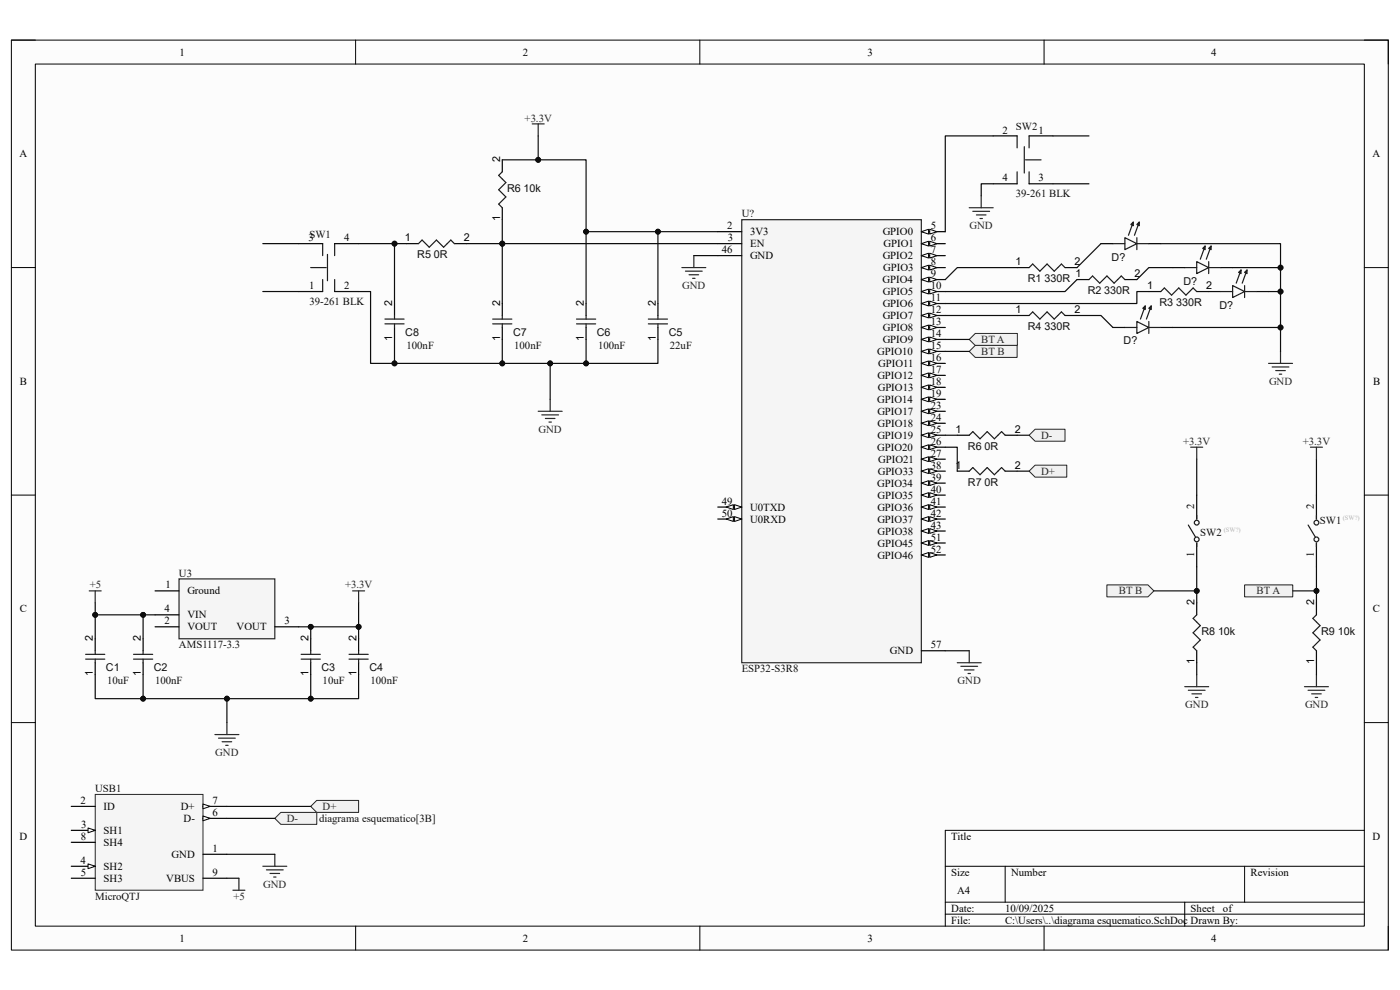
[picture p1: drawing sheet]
<svg xmlns="http://www.w3.org/2000/svg" width="297mm" height="210mm" viewBox="0 0 297 210" stroke-linecap="round" stroke-linejoin="round" font-family="sans-serif">
<path d="M2.4 8.5h292.1v193h-292.1z" fill-rule="evenodd" fill="#fcfcfc"/>
<path d="M2.4 8.5h292.1v193h-292.1z" fill="none" stroke="#000" stroke-width=".21"/>
<path d="M7.5 13.6h281.9v182.9h-281.9z" fill-rule="evenodd" fill="#fcfcfc"/>
<g fill="none" stroke="#000" stroke-width=".21">
<path d="M2.4 8.5h5.1M7.5 13.6h281.9v182.9h-281.9zM75.4 8.5v5.1M148.5 8.5v5.1M221.5 8.5v5.1M289.4 8.5h5.1v5.1M2.4 56.8h5.1M289.4 56.8h5.1M2.4 105h5.1M289.4 105h5.1M2.4 153.3h5.1M289.4 153.3h5.1"/>
<path d="M289.4 176.1h-88.9v20.4M75.4 196.5v5M148.5 196.5v5M200.5 183.8h88.9M200.5 191.4h88.9M200.5 193.9h88.9M213.2 183.8v7.6M221.5 196.5v5M251.3 191.4v5.1M264 183.8v7.6M294.5 196.5v5"/>
</g>
<path d="M157.4 46.6h38.1v94h-38.1z" fill-rule="evenodd" fill="#f5f5f5"/>
<path d="M157.4 46.6h38.1v94h-38.1z" fill="none" stroke="#262626" stroke-width=".25"/>
<path d="M152.3 49.1h5.1M152.3 51.7h5.1M152.3 54.2h5.1M195.5 49.1h5" fill="none" stroke="#000" stroke-width=".25"/>
<path d="M195.5 49.1l1.5-.5v1.1z" fill="#fbfbfb"/>
<path d="M195.5 49.1l1.5-.5v1.1z" fill="none" stroke="#000" stroke-width=".21"/>
<path d="M197.2 48.6l1.6 .5-1.6 .6z" fill="#fbfbfb"/>
<path d="M197.2 48.6l1.6 .5-1.6 .6z" fill="none" stroke="#000" stroke-width=".21"/>
<path d="M195.5 51.7h5" fill="none" stroke="#000" stroke-width=".25"/>
<path d="M195.5 51.7l1.5-.5v1z" fill="#fbfbfb"/>
<path d="M195.5 51.7l1.5-.5v1z" fill="none" stroke="#000" stroke-width=".21"/>
<path d="M197.2 51.2l1.6 .5-1.6 .5z" fill="#fbfbfb"/>
<path d="M197.2 51.2l1.6 .5-1.6 .5z" fill="none" stroke="#000" stroke-width=".21"/>
<path d="M195.5 54.2h5" fill="none" stroke="#000" stroke-width=".25"/>
<path d="M195.5 54.2l1.5-.5v1z" fill="#fbfbfb"/>
<path d="M195.5 54.2l1.5-.5v1z" fill="none" stroke="#000" stroke-width=".21"/>
<path d="M197.2 53.7l1.6 .5-1.6 .5z" fill="#fbfbfb"/>
<path d="M197.2 53.7l1.6 .5-1.6 .5z" fill="none" stroke="#000" stroke-width=".21"/>
<path d="M195.5 56.8h5" fill="none" stroke="#000" stroke-width=".25"/>
<path d="M195.5 56.8l1.5-.5v1z" fill="#fbfbfb"/>
<path d="M195.5 56.8l1.5-.5v1z" fill="none" stroke="#000" stroke-width=".21"/>
<path d="M197.2 56.3l1.6 .5-1.6 .5z" fill="#fbfbfb"/>
<path d="M197.2 56.3l1.6 .5-1.6 .5z" fill="none" stroke="#000" stroke-width=".21"/>
<path d="M195.5 59.3h5" fill="none" stroke="#000" stroke-width=".25"/>
<path d="M195.5 59.3l1.5-.5v1z" fill="#fbfbfb"/>
<path d="M195.5 59.3l1.5-.5v1z" fill="none" stroke="#000" stroke-width=".21"/>
<path d="M197.2 58.8l1.6 .5-1.6 .5z" fill="#fbfbfb"/>
<path d="M197.2 58.8l1.6 .5-1.6 .5z" fill="none" stroke="#000" stroke-width=".21"/>
<path d="M195.5 61.8h5" fill="none" stroke="#000" stroke-width=".25"/>
<path d="M195.5 61.8l1.5-.5v1.1z" fill="#fbfbfb"/>
<path d="M195.5 61.8l1.5-.5v1.1z" fill="none" stroke="#000" stroke-width=".21"/>
<path d="M197.2 61.3l1.6 .5-1.6 .6z" fill="#fbfbfb"/>
<path d="M197.2 61.3l1.6 .5-1.6 .6z" fill="none" stroke="#000" stroke-width=".21"/>
<path d="M195.5 64.4h5" fill="none" stroke="#000" stroke-width=".25"/>
<path d="M195.5 64.4l1.5-.5v1z" fill="#fbfbfb"/>
<path d="M195.5 64.4l1.5-.5v1z" fill="none" stroke="#000" stroke-width=".21"/>
<path d="M197.2 63.9l1.6 .5-1.6 .5z" fill="#fbfbfb"/>
<path d="M197.2 63.9l1.6 .5-1.6 .5z" fill="none" stroke="#000" stroke-width=".21"/>
<path d="M195.5 66.9h5" fill="none" stroke="#000" stroke-width=".25"/>
<path d="M195.5 66.9l1.5-.5v1z" fill="#fbfbfb"/>
<path d="M195.5 66.9l1.5-.5v1z" fill="none" stroke="#000" stroke-width=".21"/>
<path d="M197.2 66.4l1.6 .5-1.6 .5z" fill="#fbfbfb"/>
<path d="M197.2 66.4l1.6 .5-1.6 .5z" fill="none" stroke="#000" stroke-width=".21"/>
<path d="M195.5 69.5h5" fill="none" stroke="#000" stroke-width=".25"/>
<path d="M195.5 69.5l1.5-.5v1z" fill="#fbfbfb"/>
<path d="M195.5 69.5l1.5-.5v1z" fill="none" stroke="#000" stroke-width=".21"/>
<path d="M197.2 69l1.6 .5-1.6 .5z" fill="#fbfbfb"/>
<path d="M197.2 69l1.6 .5-1.6 .5z" fill="none" stroke="#000" stroke-width=".21"/>
<path d="M195.5 72h5" fill="none" stroke="#000" stroke-width=".25"/>
<path d="M195.5 72l1.5-.5v1z" fill="#fbfbfb"/>
<path d="M195.5 72l1.5-.5v1z" fill="none" stroke="#000" stroke-width=".21"/>
<path d="M197.2 71.5l1.6 .5-1.6 .5z" fill="#fbfbfb"/>
<path d="M197.2 71.5l1.6 .5-1.6 .5z" fill="none" stroke="#000" stroke-width=".21"/>
<path d="M195.5 74.5h5" fill="none" stroke="#000" stroke-width=".25"/>
<path d="M195.5 74.5l1.5-.5v1.1z" fill="#fbfbfb"/>
<path d="M195.5 74.5l1.5-.5v1.1z" fill="none" stroke="#000" stroke-width=".21"/>
<path d="M197.2 74l1.6 .5-1.6 .6z" fill="#fbfbfb"/>
<path d="M197.2 74l1.6 .5-1.6 .6z" fill="none" stroke="#000" stroke-width=".21"/>
<path d="M195.5 77.1h5" fill="none" stroke="#000" stroke-width=".25"/>
<path d="M195.5 77.1l1.5-.5v1z" fill="#fbfbfb"/>
<path d="M195.5 77.1l1.5-.5v1z" fill="none" stroke="#000" stroke-width=".21"/>
<path d="M197.2 76.6l1.6 .5-1.6 .5z" fill="#fbfbfb"/>
<path d="M197.2 76.6l1.6 .5-1.6 .5z" fill="none" stroke="#000" stroke-width=".21"/>
<path d="M195.5 79.6h5" fill="none" stroke="#000" stroke-width=".25"/>
<path d="M195.5 79.6l1.5-.5v1z" fill="#fbfbfb"/>
<path d="M195.5 79.6l1.5-.5v1z" fill="none" stroke="#000" stroke-width=".21"/>
<path d="M197.2 79.1l1.6 .5-1.6 .5z" fill="#fbfbfb"/>
<path d="M197.2 79.1l1.6 .5-1.6 .5z" fill="none" stroke="#000" stroke-width=".21"/>
<path d="M195.5 82.2h5" fill="none" stroke="#000" stroke-width=".25"/>
<path d="M195.5 82.2l1.5-.5v1z" fill="#fbfbfb"/>
<path d="M195.5 82.2l1.5-.5v1z" fill="none" stroke="#000" stroke-width=".21"/>
<path d="M197.2 81.7l1.6 .5-1.6 .5z" fill="#fbfbfb"/>
<path d="M197.2 81.7l1.6 .5-1.6 .5z" fill="none" stroke="#000" stroke-width=".21"/>
<path d="M195.5 84.7h5" fill="none" stroke="#000" stroke-width=".25"/>
<path d="M195.5 84.7l1.5-.5v1z" fill="#fbfbfb"/>
<path d="M195.5 84.7l1.5-.5v1z" fill="none" stroke="#000" stroke-width=".21"/>
<path d="M197.2 84.2l1.6 .5-1.6 .5z" fill="#fbfbfb"/>
<path d="M197.2 84.2l1.6 .5-1.6 .5z" fill="none" stroke="#000" stroke-width=".21"/>
<path d="M195.5 87.2h5" fill="none" stroke="#000" stroke-width=".25"/>
<path d="M195.5 87.2l1.5-.5v1.1z" fill="#fbfbfb"/>
<path d="M195.5 87.2l1.5-.5v1.1z" fill="none" stroke="#000" stroke-width=".21"/>
<path d="M197.2 86.7l1.6 .5-1.6 .6z" fill="#fbfbfb"/>
<path d="M197.2 86.7l1.6 .5-1.6 .6z" fill="none" stroke="#000" stroke-width=".21"/>
<path d="M195.5 89.8h5" fill="none" stroke="#000" stroke-width=".25"/>
<path d="M195.5 89.8l1.5-.5v1z" fill="#fbfbfb"/>
<path d="M195.5 89.8l1.5-.5v1z" fill="none" stroke="#000" stroke-width=".21"/>
<path d="M197.2 89.3l1.6 .5-1.6 .5z" fill="#fbfbfb"/>
<path d="M197.2 89.3l1.6 .5-1.6 .5z" fill="none" stroke="#000" stroke-width=".21"/>
<path d="M195.5 92.3h5" fill="none" stroke="#000" stroke-width=".25"/>
<path d="M195.5 92.3l1.5-.5v1z" fill="#fbfbfb"/>
<path d="M195.5 92.3l1.5-.5v1z" fill="none" stroke="#000" stroke-width=".21"/>
<path d="M197.2 91.8l1.6 .5-1.6 .5z" fill="#fbfbfb"/>
<path d="M197.2 91.8l1.6 .5-1.6 .5z" fill="none" stroke="#000" stroke-width=".21"/>
<path d="M195.5 94.9h5" fill="none" stroke="#000" stroke-width=".25"/>
<path d="M195.5 94.9l1.5-.5v1z" fill="#fbfbfb"/>
<path d="M195.5 94.9l1.5-.5v1z" fill="none" stroke="#000" stroke-width=".21"/>
<path d="M197.2 94.4l1.6 .5-1.6 .5z" fill="#fbfbfb"/>
<path d="M197.2 94.4l1.6 .5-1.6 .5z" fill="none" stroke="#000" stroke-width=".21"/>
<path d="M195.5 97.4h5" fill="none" stroke="#000" stroke-width=".25"/>
<path d="M195.5 97.4l1.5-.5v1z" fill="#fbfbfb"/>
<path d="M195.5 97.4l1.5-.5v1z" fill="none" stroke="#000" stroke-width=".21"/>
<path d="M197.2 96.9l1.6 .5-1.6 .5z" fill="#fbfbfb"/>
<path d="M197.2 96.9l1.6 .5-1.6 .5z" fill="none" stroke="#000" stroke-width=".21"/>
<path d="M195.5 99.9h5" fill="none" stroke="#000" stroke-width=".25"/>
<path d="M195.5 99.9l1.5-.5v1.1z" fill="#fbfbfb"/>
<path d="M195.5 99.9l1.5-.5v1.1z" fill="none" stroke="#000" stroke-width=".21"/>
<path d="M197.2 99.4l1.6 .5-1.6 .6z" fill="#fbfbfb"/>
<path d="M197.2 99.4l1.6 .5-1.6 .6z" fill="none" stroke="#000" stroke-width=".21"/>
<path d="M195.5 102.5h5" fill="none" stroke="#000" stroke-width=".25"/>
<path d="M195.5 102.5l1.5-.5v1z" fill="#fbfbfb"/>
<path d="M195.5 102.5l1.5-.5v1z" fill="none" stroke="#000" stroke-width=".21"/>
<path d="M197.2 102l1.6 .5-1.6 .5z" fill="#fbfbfb"/>
<path d="M197.2 102l1.6 .5-1.6 .5z" fill="none" stroke="#000" stroke-width=".21"/>
<path d="M195.5 105h5" fill="none" stroke="#000" stroke-width=".25"/>
<path d="M195.5 105l1.5-.5v1z" fill="#fbfbfb"/>
<path d="M195.5 105l1.5-.5v1z" fill="none" stroke="#000" stroke-width=".21"/>
<path d="M197.2 104.5l1.6 .5-1.6 .5z" fill="#fbfbfb"/>
<path d="M197.2 104.5l1.6 .5-1.6 .5z" fill="none" stroke="#000" stroke-width=".21"/>
<path d="M195.5 107.6h5" fill="none" stroke="#000" stroke-width=".25"/>
<path d="M195.5 107.6l1.5-.5v1z" fill="#fbfbfb"/>
<path d="M195.5 107.6l1.5-.5v1z" fill="none" stroke="#000" stroke-width=".21"/>
<path d="M197.2 107.1l1.6 .5-1.6 .5z" fill="#fbfbfb"/>
<path d="M197.2 107.1l1.6 .5-1.6 .5z" fill="none" stroke="#000" stroke-width=".21"/>
<path d="M195.5 110.1h5" fill="none" stroke="#000" stroke-width=".25"/>
<path d="M195.5 110.1l1.5-.5v1z" fill="#fbfbfb"/>
<path d="M195.5 110.1l1.5-.5v1z" fill="none" stroke="#000" stroke-width=".21"/>
<path d="M197.2 109.6l1.6 .5-1.6 .5z" fill="#fbfbfb"/>
<path d="M197.2 109.6l1.6 .5-1.6 .5z" fill="none" stroke="#000" stroke-width=".21"/>
<path d="M195.5 112.6h5" fill="none" stroke="#000" stroke-width=".25"/>
<path d="M195.5 112.6l1.5-.5v1.1z" fill="#fbfbfb"/>
<path d="M195.5 112.6l1.5-.5v1.1z" fill="none" stroke="#000" stroke-width=".21"/>
<path d="M197.2 112.1l1.6 .5-1.6 .6z" fill="#fbfbfb"/>
<path d="M197.2 112.1l1.6 .5-1.6 .6z" fill="none" stroke="#000" stroke-width=".21"/>
<path d="M195.5 115.2h5" fill="none" stroke="#000" stroke-width=".25"/>
<path d="M195.5 115.2l1.5-.5v1z" fill="#fbfbfb"/>
<path d="M195.5 115.2l1.5-.5v1z" fill="none" stroke="#000" stroke-width=".21"/>
<path d="M197.2 114.7l1.6 .5-1.6 .5z" fill="#fbfbfb"/>
<path d="M197.2 114.7l1.6 .5-1.6 .5z" fill="none" stroke="#000" stroke-width=".21"/>
<path d="M195.5 117.7h5" fill="none" stroke="#000" stroke-width=".25"/>
<path d="M195.5 117.7l1.5-.5v1z" fill="#fbfbfb"/>
<path d="M195.5 117.7l1.5-.5v1z" fill="none" stroke="#000" stroke-width=".21"/>
<path d="M197.2 117.2l1.6 .5-1.6 .5z" fill="#fbfbfb"/>
<path d="M197.2 117.2l1.6 .5-1.6 .5z" fill="none" stroke="#000" stroke-width=".21"/>
<path d="M152.3 110.1h5.1" fill="none" stroke="#000" stroke-width=".25"/>
<path d="M155.8 109.6l1.6 .5-1.6 .5z" fill="#fbfbfb"/>
<path d="M155.8 109.6l1.6 .5-1.6 .5z" fill="none" stroke="#000" stroke-width=".21"/>
<path d="M154.1 110.1l1.5-.5v1z" fill="#fbfbfb"/>
<path d="M154.1 110.1l1.5-.5v1z" fill="none" stroke="#000" stroke-width=".21"/>
<path d="M152.3 107.6h5.1" fill="none" stroke="#000" stroke-width=".25"/>
<path d="M155.8 107.1l1.6 .5-1.6 .5z" fill="#fbfbfb"/>
<path d="M155.8 107.1l1.6 .5-1.6 .5z" fill="none" stroke="#000" stroke-width=".21"/>
<path d="M154.1 107.6l1.5-.5v1z" fill="#fbfbfb"/>
<path d="M154.1 107.6l1.5-.5v1z" fill="none" stroke="#000" stroke-width=".21"/>
<path d="M20.2 135.5v2.5M195.5 138h5M20.2 140.6v2.5" fill="none" stroke="#000" stroke-width=".25"/>
<path d="M18.2 138.8h4M18.2 139.8h4M20.2 138v.8M20.2 139.8v.8" fill="none" stroke="#1c1c1c" stroke-width=".25"/>
<path d="M38 122.8h20.3v12.7h-20.3z" fill-rule="evenodd" fill="#f5f5f5"/>
<path d="M18.9 125.3h2.6M20.2 125.3v2.6M38 122.8h20.3v12.7h-20.3zM74.8 125.3h2.5M76.1 125.3v2.6M45.6 155.8h5.1M46.4 156.6h3.5M47.1 157.4h2.1M47.9 158.1h.5M48.1 153.3v2.5" fill="none" stroke="#262626" stroke-width=".25"/>
<g fill="none" stroke="#000" stroke-width=".25">
<path d="M215.8 56.8h2.5M225.9 56.8h2.6M228.5 59.3h2.5M233.6 51.7h2.5M238.6 59.3h2.6M243.7 51.7h2.6M215.8 66.9h2.5M225.9 66.9h2.6M243.7 61.8h2.6M253.9 61.8h2.5M30.4 135.5v2.5M32.9 133h5.1"/>
<path d="M32.9 130.4h5.1M32.9 125.3h5.1M58.3 133h5.1M65.9 135.5v2.5M76.1 135.5v2.5M30.4 140.6v2.5M65.9 140.6v2.5M76.1 140.6v2.5"/>
</g>
<g fill="none" stroke="#1c1c1c" stroke-width=".25">
<path d="M218.3 56.8l.8-.8 1.5 1.5 1.5-1.5 1.6 1.5 1.5-1.5 .7 .8M231 59.3l.8-.8 1.5 1.6 1.5-1.6 1.6 1.6 1.5-1.6 .7 .8M236.1 51.7h2.5M238.6 50.4l2.6 1.3-2.6 1.3zM240.4 47.1l-1 2.8M241.2 50.4v2.6M241.2 51.7h2.5M241.7 47.1l-1 2.8M218.3 66.9l.8-.7 1.5 1.5 1.5-1.5 1.6 1.5 1.5-1.5 .7 .7M246.3 61.8l.7-.7 1.5 1.5 1.6-1.5 1.5 1.5 1.5-1.5 .8 .7M28.3 138.8h4.1M28.3 139.8h4.1"/>
<path d="M30.4 138v.8M30.4 139.8v.8M63.9 138.8h4.1M63.9 139.8h4.1M65.9 138v.8M65.9 139.8v.8M74 138.8h4.1M74 139.8h4.1M76.1 138v.8M76.1 139.8v.8"/>
</g>
<path d="M240.4 47.1v.8l-.5-.3z" fill="#1c1c1c"/>
<path d="M240.4 47.1v.8l-.5-.3z" fill="none" stroke="#1c1c1c" stroke-width=".25"/>
<path d="M241.7 47.1v.8l-.5-.3z" fill="#1c1c1c"/>
<path d="M241.7 47.1v.8l-.5-.3zM251.3 56.8h2.6M253.9 55.5l2.5 1.3-2.5 1.2zM255.7 52.2l-1.1 2.8M256.4 55.5v2.5M256.4 56.8h2.6M256.9 52.2l-1 2.8" fill="none" stroke="#1c1c1c" stroke-width=".25"/>
<path d="M248.8 56.8h2.5M259 56.8h2.5" fill="none" stroke="#000" stroke-width=".25"/>
<path d="M255.2 52.7l.5-.5v.8z" fill="#1c1c1c"/>
<path d="M255.2 52.7l.5-.5v.8z" fill="none" stroke="#1c1c1c" stroke-width=".25"/>
<path d="M256.4 52.7l.5-.5v.8z" fill="#1c1c1c"/>
<path d="M256.4 52.7l.5-.5v.8zM263.3 57.3l-1 2.8M264.6 57.3l-1.1 2.8M259 61.8h2.5M261.5 60.6l2.5 1.2-2.5 1.3zM264 60.6v2.5M264 61.8h2.6" fill="none" stroke="#1c1c1c" stroke-width=".25"/>
<path d="M256.4 61.8h2.6M266.6 61.8h2.5" fill="none" stroke="#000" stroke-width=".25"/>
<path d="M262.8 57.8l.5-.5v.7z" fill="#1c1c1c"/>
<path d="M262.8 57.8l.5-.5v.7z" fill="none" stroke="#1c1c1c" stroke-width=".25"/>
<path d="M264.6 57.3v.7l-.6-.2z" fill="#1c1c1c"/>
<path d="M264.6 57.3v.7l-.6-.2zM238.6 69.5h2.6M241.2 68.2l2.5 1.3-2.5 1.2zM243 64.9l-1.1 2.8M243.7 68.2v2.5M243.7 69.5h2.6M244.2 64.9l-1 2.8" fill="none" stroke="#1c1c1c" stroke-width=".25"/>
<path d="M236.1 69.5h2.5M246.3 69.5h2.5" fill="none" stroke="#000" stroke-width=".25"/>
<path d="M242.5 65.4l.5-.5v.8z" fill="#1c1c1c"/>
<path d="M242.5 65.4l.5-.5v.8z" fill="none" stroke="#1c1c1c" stroke-width=".25"/>
<path d="M243.7 65.4l.5-.5v.8z" fill="#1c1c1c"/>
<path d="M243.7 65.4l.5-.5v.8z" fill="none" stroke="#1c1c1c" stroke-width=".25"/>
<g fill="none" stroke="#262626" stroke-width=".25">
<path d="M144.7 56.8h5M145.4 57.5h3.6M146.2 58.3h2M146.9 59h.6M147.2 54.2v2.6M269.1 77.1h5.1M269.9 77.9h3.5M270.6 78.6h2.1M271.4 79.4h.5M271.7 74.5v2.6M205.6 138v2.6M203.1 140.6h5.1"/>
<path d="M203.8 141.4h3.6M204.6 142.1h2M205.4 142.9h.5"/>
</g>
<path d="M20.2 168.5h22.9v20.3h-22.9z" fill-rule="evenodd" fill="#f5f5f5"/>
<path d="M20.2 168.5h22.9v20.3h-22.9z" fill="none" stroke="#262626" stroke-width=".21"/>
<path d="M15.1 171.1h5.1M15.1 176.1h5.1" fill="none" stroke="#000" stroke-width=".25"/>
<path d="M18.7 175.6l1.5 .5-1.5 .6z" fill="#fbfbfb"/>
<path d="M18.7 175.6l1.5 .5-1.5 .6z" fill="none" stroke="#000" stroke-width=".21"/>
<path d="M15.1 183.8h5.1" fill="none" stroke="#000" stroke-width=".25"/>
<path d="M18.7 183.3l1.5 .5-1.5 .5z" fill="#fbfbfb"/>
<path d="M18.7 183.3l1.5 .5-1.5 .5z" fill="none" stroke="#000" stroke-width=".21"/>
<path d="M43.1 171.1h5" fill="none" stroke="#000" stroke-width=".25"/>
<path d="M43.1 170.6l1.5 .5-1.5 .5z" fill="#fbfbfb"/>
<path d="M43.1 170.6l1.5 .5-1.5 .5z" fill="none" stroke="#000" stroke-width=".21"/>
<path d="M43.1 173.6h5" fill="none" stroke="#000" stroke-width=".25"/>
<path d="M43.1 173.1l1.5 .5-1.5 .5z" fill="#fbfbfb"/>
<path d="M43.1 173.1l1.5 .5-1.5 .5z" fill="none" stroke="#000" stroke-width=".21"/>
<path d="M15.1 178.7h5.1M15.1 186.3h5.1M43.1 186.3h5M43.1 181.2h5" fill="none" stroke="#000" stroke-width=".25"/>
<path d="M49.4 188.8h2.6M50.7 186.3v2.5M55.8 183.8h5M56.5 184.5h3.6M57.3 185.3h2M58 186.1h.6M58.3 181.2v2.6" fill="none" stroke="#262626" stroke-width=".25"/>
<path d="M58.3 173.6l1.3-1.3h7.6v2.6h-7.6z" fill-rule="evenodd" fill="#f0f0f0"/>
<path d="M58.3 173.6l1.3-1.3h7.6v2.6h-7.6z" fill="none" stroke="#262626" stroke-width=".21"/>
<path d="M65.9 171.1l1.3-1.3h8.9v2.5h-8.9z" fill-rule="evenodd" fill="#f0f0f0"/>
<path d="M65.9 171.1l1.3-1.3h8.9v2.5h-8.9z" fill="none" stroke="#262626" stroke-width=".21"/>
<g fill="none" stroke="#000" stroke-width=".25">
<path d="M106.6 33.9v2.5M63.4 51.7h5.1M71 51.7h5.1M86.2 51.7h2.6M96.4 51.7h2.5M106.6 44.1v2.5M63.4 61.8h5.1M71 61.8h5.1M83.7 64.4v2.5M83.7 69.5v2.5M106.6 64.4v2.5M106.6 69.5v2.5"/>
<path d="M124.3 64.4v2.5M124.3 69.5v2.5M139.6 64.4v2.5M139.6 69.5v2.5M203.1 92.3h2.5M203.1 99.9h2.5M213.2 92.3h2.6M213.2 99.9h2.6"/>
</g>
<g fill="none" stroke="#1c1c1c" stroke-width=".25">
<path d="M106.6 36.4l-.8 .8 1.5 1.5-1.5 1.6 1.5 1.5-1.5 1.5 .8 .8M65.9 56.8h3.3M68.5 51.7v2.5M68.5 59.3v2.5M69.5 54v5.6M71 51.7v2.5M71 59.3v2.5M88.8 51.7l.7-.8 1.6 1.5 1.5-1.5 1.5 1.5 1.5-1.5 .8 .8M81.7 67.7h4M81.7 68.7h4M83.7 66.9v.8M83.7 68.7v.8"/>
<path d="M104.5 67.7h4.1M104.5 68.7h4.1M106.6 66.9v.8M106.6 68.7v.8M122.3 67.7h4.1M122.3 68.7h4.1M124.3 66.9v.8M124.3 68.7v.8M137.5 67.7h4.1M137.5 68.7h4.1M139.6 66.9v.8M139.6 68.7v.8"/>
<path d="M205.6 92.3l.8-.7 1.5 1.5 1.5-1.5 1.6 1.5 1.5-1.5 .7 .7M205.6 99.9l.8-.7 1.5 1.5 1.5-1.5 1.6 1.5 1.5-1.5 .7 .7"/>
</g>
<path d="M112.9 26.3h2.5M114.2 26.3v2.5M114.2 87.2h5.1M114.9 88h3.6M115.7 88.8h2M116.5 89.5h.5M116.7 84.7v2.5" fill="none" stroke="#262626" stroke-width=".25"/>
<path d="M218.3 99.9l1.3-1.2h6.7v2.5h-6.7z" fill-rule="evenodd" fill="#f0f0f0"/>
<path d="M218.3 99.9l1.3-1.2h6.7v2.5h-6.7z" fill="none" stroke="#262626" stroke-width=".21"/>
<path d="M218.3 92.3l1.3-1.2h6.3v2.5h-6.3z" fill-rule="evenodd" fill="#f0f0f0"/>
<path d="M218.3 92.3l1.3-1.2h6.3v2.5h-6.3z" fill="none" stroke="#262626" stroke-width=".21"/>
<path d="M215.8 28.8v2.6M215.8 36.4v2.6M217.3 31.1v5.6M217.6 33.9h3.3M218.3 28.8v2.6M218.3 36.4v2.6" fill="none" stroke="#1c1c1c" stroke-width=".25"/>
<path d="M210.7 28.8h5.1M210.7 39h5.1M218.3 28.8h5.1M218.3 39h5.1" fill="none" stroke="#000" stroke-width=".25"/>
<path d="M205.6 44.1h5.1M206.4 44.8h3.5M207.1 45.6h2.1M207.9 46.4h.5M208.2 41.5v2.6" fill="none" stroke="#262626" stroke-width=".25"/>
<path d="M205.6 72l1.3-1.3h8.9v2.6h-8.9z" fill-rule="evenodd" fill="#f0f0f0"/>
<path d="M205.6 72l1.3-1.3h8.9v2.6h-8.9z" fill="none" stroke="#262626" stroke-width=".21"/>
<path d="M205.6 74.5l1.3-1.2h8.9v2.5h-8.9z" fill-rule="evenodd" fill="#f0f0f0"/>
<path d="M205.6 74.5l1.3-1.2h8.9v2.5h-8.9z" fill="none" stroke="#262626" stroke-width=".21"/>
<path d="M251.3 145.7h5.1M252.1 146.4h3.6M252.9 147.2h2M253.6 148h.5M253.9 143.1v2.6M276.7 145.7h5.1M277.5 146.4h3.6M278.3 147.2h2M279 148h.5M279.3 143.1v2.6" fill="none" stroke="#262626" stroke-width=".25"/>
<path d="M253.9 127.9v2.5M253.9 138v2.6M279.3 127.9v2.5M279.3 138v2.6" fill="none" stroke="#000" stroke-width=".25"/>
<path d="M253.9 130.4l-.8 .8 1.5 1.5-1.5 1.5 1.5 1.6-1.5 1.5 .8 .7M279.3 130.4l-.8 .8 1.5 1.5-1.5 1.5 1.5 1.6-1.5 1.5 .8 .7" fill="none" stroke="#1c1c1c" stroke-width=".25"/>
<path d="M264 124.1h10.3v2.5h-10.3z" fill-rule="evenodd" fill="#f0f0f0"/>
<path d="M264 124.1h10.3v2.5h-10.3z" fill="none" stroke="#262626" stroke-width=".21"/>
<path d="M234.8 124.1h8.7l1.3 1.2-1.3 1.3h-8.7z" fill-rule="evenodd" fill="#f0f0f0"/>
<path d="M234.8 124.1h8.7l1.3 1.2-1.3 1.3h-8.7z" fill="none" stroke="#262626" stroke-width=".21"/>
<path d="M253.9 105v5.1M253.9 115.2v5.1M279.3 105v5.1M279.3 115.2v5.1" fill="none" stroke="#000" stroke-width=".25"/>
<g fill="none" stroke="#1c1c1c" stroke-width=".25">
<path d="M252.1 111.4l1.5 2.5M253.9 109.3v.8M253.9 115.2v.8M277.5 111.4l1.5 2.5M279.3 109.3v.8M279.3 115.2v.8"/>
<circle cx="253.9" cy="114.4" r=".51"/>
<circle cx="253.9" cy="110.9" r=".51"/>
<circle cx="279.3" cy="110.9" r=".51"/>
<circle cx="279.3" cy="114.4" r=".51"/>
</g>
<path d="M32.9 130.4h-12.7v5.1" fill="none" stroke="#0e0e0e" stroke-width=".25"/>
<circle cx="20.2" cy="130.4" r=".51" fill="#0e0e0e"/>
<circle cx="20.2" cy="130.4" r=".51" fill="none" stroke="#0e0e0e" stroke-width=".21"/>
<circle cx="30.4" cy="130.4" r=".51" fill="#0e0e0e"/>
<circle cx="30.4" cy="130.4" r=".51" fill="none" stroke="#0e0e0e" stroke-width=".21"/>
<path d="M20.2 127.9v2.5" fill="none" stroke="#0e0e0e" stroke-width=".25"/>
<circle cx="20.2" cy="130.4" r=".51" fill="#0e0e0e"/>
<circle cx="20.2" cy="130.4" r=".51" fill="none" stroke="#0e0e0e" stroke-width=".21"/>
<path d="M30.4 130.4v5.1" fill="none" stroke="#0e0e0e" stroke-width=".25"/>
<circle cx="30.4" cy="130.4" r=".51" fill="#0e0e0e"/>
<circle cx="30.4" cy="130.4" r=".51" fill="none" stroke="#0e0e0e" stroke-width=".21"/>
<path d="M30.4 143.1v5.1" fill="none" stroke="#0e0e0e" stroke-width=".25"/>
<circle cx="30.4" cy="148.2" r=".51" fill="#0e0e0e"/>
<circle cx="30.4" cy="148.2" r=".51" fill="none" stroke="#0e0e0e" stroke-width=".21"/>
<path d="M48.1 148.2v5.1" fill="none" stroke="#0e0e0e" stroke-width=".25"/>
<circle cx="48.1" cy="148.2" r=".51" fill="#0e0e0e"/>
<circle cx="48.1" cy="148.2" r=".51" fill="none" stroke="#0e0e0e" stroke-width=".21"/>
<path d="M20.2 143.1v5.1h55.9v-5.1" fill="none" stroke="#0e0e0e" stroke-width=".25"/>
<circle cx="30.4" cy="148.2" r=".51" fill="#0e0e0e"/>
<circle cx="30.4" cy="148.2" r=".51" fill="none" stroke="#0e0e0e" stroke-width=".21"/>
<circle cx="48.1" cy="148.2" r=".51" fill="#0e0e0e"/>
<circle cx="48.1" cy="148.2" r=".51" fill="none" stroke="#0e0e0e" stroke-width=".21"/>
<circle cx="65.9" cy="148.2" r=".51" fill="#0e0e0e"/>
<circle cx="65.9" cy="148.2" r=".51" fill="none" stroke="#0e0e0e" stroke-width=".21"/>
<path d="M76.1 127.9v7.6" fill="none" stroke="#0e0e0e" stroke-width=".25"/>
<circle cx="76.1" cy="133" r=".51" fill="#0e0e0e"/>
<circle cx="76.1" cy="133" r=".51" fill="none" stroke="#0e0e0e" stroke-width=".21"/>
<path d="M63.4 133h12.7" fill="none" stroke="#0e0e0e" stroke-width=".25"/>
<circle cx="65.9" cy="133" r=".51" fill="#0e0e0e"/>
<circle cx="65.9" cy="133" r=".51" fill="none" stroke="#0e0e0e" stroke-width=".21"/>
<circle cx="76.1" cy="133" r=".51" fill="#0e0e0e"/>
<circle cx="76.1" cy="133" r=".51" fill="none" stroke="#0e0e0e" stroke-width=".21"/>
<path d="M65.9 143.1v5.1" fill="none" stroke="#0e0e0e" stroke-width=".25"/>
<circle cx="65.9" cy="148.2" r=".51" fill="#0e0e0e"/>
<circle cx="65.9" cy="148.2" r=".51" fill="none" stroke="#0e0e0e" stroke-width=".21"/>
<path d="M65.9 133v2.5" fill="none" stroke="#0e0e0e" stroke-width=".25"/>
<circle cx="65.9" cy="133" r=".51" fill="#0e0e0e"/>
<circle cx="65.9" cy="133" r=".51" fill="none" stroke="#0e0e0e" stroke-width=".21"/>
<path d="M215.8 56.8h-12.7l-2.6 2.5M228.5 59.3l-2.6 2.5h-25.4M233.6 51.7l-5.1 5.1M248.8 56.8h-5.1l-2.5 2.5M200.5 66.9h15.3M228.5 66.9h5.1l2.5 2.6M243.7 61.8h-2.5v2.6h-40.7M248.8 69.5h22.9" fill="none" stroke="#0e0e0e" stroke-width=".25"/>
<circle cx="271.7" cy="69.5" r=".51" fill="#0e0e0e"/>
<circle cx="271.7" cy="69.5" r=".51" fill="none" stroke="#0e0e0e" stroke-width=".21"/>
<path d="M269.1 61.8h2.6" fill="none" stroke="#0e0e0e" stroke-width=".25"/>
<circle cx="271.7" cy="61.8" r=".51" fill="#0e0e0e"/>
<circle cx="271.7" cy="61.9" r=".51" fill="none" stroke="#0e0e0e" stroke-width=".21"/>
<path d="M261.5 56.8h10.2" fill="none" stroke="#0e0e0e" stroke-width=".25"/>
<circle cx="271.7" cy="56.8" r=".51" fill="#0e0e0e"/>
<circle cx="271.7" cy="56.8" r=".51" fill="none" stroke="#0e0e0e" stroke-width=".21"/>
<path d="M246.3 51.7h25.4v22.8" fill="none" stroke="#0e0e0e" stroke-width=".25"/>
<circle cx="271.7" cy="56.8" r=".51" fill="#0e0e0e"/>
<circle cx="271.7" cy="56.8" r=".51" fill="none" stroke="#0e0e0e" stroke-width=".21"/>
<circle cx="271.7" cy="61.8" r=".51" fill="#0e0e0e"/>
<circle cx="271.7" cy="61.9" r=".51" fill="none" stroke="#0e0e0e" stroke-width=".21"/>
<circle cx="271.7" cy="69.5" r=".51" fill="#0e0e0e"/>
<circle cx="271.7" cy="69.5" r=".51" fill="none" stroke="#0e0e0e" stroke-width=".21"/>
<path d="M147.2 54.2h5.1M152.3 49.1h-28v15.3M200.5 138h5.1M48.1 171.1h17.8M48.1 173.6h10.2M48.1 181.2h10.2M48.1 186.3h2.6" fill="none" stroke="#0e0e0e" stroke-width=".25"/>
<circle cx="139.6" cy="49.1" r=".51" fill="#0e0e0e"/>
<circle cx="139.6" cy="49.1" r=".51" fill="none" stroke="#0e0e0e" stroke-width=".21"/>
<circle cx="124.3" cy="49.1" r=".51" fill="#0e0e0e"/>
<circle cx="124.3" cy="49.1" r=".51" fill="none" stroke="#0e0e0e" stroke-width=".21"/>
<path d="M139.6 49.1v15.3" fill="none" stroke="#0e0e0e" stroke-width=".25"/>
<circle cx="139.6" cy="49.1" r=".51" fill="#0e0e0e"/>
<circle cx="139.6" cy="49.1" r=".51" fill="none" stroke="#0e0e0e" stroke-width=".21"/>
<path d="M124.3 72v5.1" fill="none" stroke="#0e0e0e" stroke-width=".25"/>
<circle cx="124.3" cy="77.1" r=".51" fill="#0e0e0e"/>
<circle cx="124.3" cy="77.1" r=".51" fill="none" stroke="#0e0e0e" stroke-width=".21"/>
<path d="M76.1 61.8h2.5v15.3h61v-5.1" fill="none" stroke="#0e0e0e" stroke-width=".25"/>
<circle cx="124.3" cy="77.1" r=".51" fill="#0e0e0e"/>
<circle cx="124.3" cy="77.1" r=".51" fill="none" stroke="#0e0e0e" stroke-width=".21"/>
<circle cx="116.7" cy="77.1" r=".51" fill="#0e0e0e"/>
<circle cx="116.7" cy="77.1" r=".51" fill="none" stroke="#0e0e0e" stroke-width=".21"/>
<circle cx="106.6" cy="77.1" r=".51" fill="#0e0e0e"/>
<circle cx="106.6" cy="77.1" r=".51" fill="none" stroke="#0e0e0e" stroke-width=".21"/>
<circle cx="83.7" cy="77.1" r=".51" fill="#0e0e0e"/>
<circle cx="83.7" cy="77.1" r=".51" fill="none" stroke="#0e0e0e" stroke-width=".21"/>
<path d="M55.8 51.7h7.6M98.9 51.7h53.4M55.8 61.8h7.6" fill="none" stroke="#0e0e0e" stroke-width=".25"/>
<circle cx="106.6" cy="51.7" r=".51" fill="#0e0e0e"/>
<circle cx="106.6" cy="51.7" r=".51" fill="none" stroke="#0e0e0e" stroke-width=".21"/>
<path d="M76.1 51.7h10.1" fill="none" stroke="#0e0e0e" stroke-width=".25"/>
<circle cx="83.7" cy="51.7" r=".51" fill="#0e0e0e"/>
<circle cx="83.7" cy="51.7" r=".51" fill="none" stroke="#0e0e0e" stroke-width=".21"/>
<path d="M106.6 72v5.1" fill="none" stroke="#0e0e0e" stroke-width=".25"/>
<circle cx="106.6" cy="77.1" r=".51" fill="#0e0e0e"/>
<circle cx="106.6" cy="77.1" r=".51" fill="none" stroke="#0e0e0e" stroke-width=".21"/>
<path d="M106.6 51.7v12.7" fill="none" stroke="#0e0e0e" stroke-width=".25"/>
<circle cx="106.6" cy="51.7" r=".51" fill="#0e0e0e"/>
<circle cx="106.6" cy="51.7" r=".51" fill="none" stroke="#0e0e0e" stroke-width=".21"/>
<path d="M106.6 33.9h17.7v15.2" fill="none" stroke="#0e0e0e" stroke-width=".25"/>
<circle cx="124.3" cy="49.1" r=".51" fill="#0e0e0e"/>
<circle cx="124.3" cy="49.1" r=".51" fill="none" stroke="#0e0e0e" stroke-width=".21"/>
<circle cx="114.2" cy="33.9" r=".51" fill="#0e0e0e"/>
<circle cx="114.2" cy="33.9" r=".51" fill="none" stroke="#0e0e0e" stroke-width=".21"/>
<path d="M106.6 46.6v5.1" fill="none" stroke="#0e0e0e" stroke-width=".25"/>
<circle cx="106.6" cy="51.7" r=".51" fill="#0e0e0e"/>
<circle cx="106.6" cy="51.7" r=".51" fill="none" stroke="#0e0e0e" stroke-width=".21"/>
<path d="M114.2 28.8v5.1" fill="none" stroke="#0e0e0e" stroke-width=".25"/>
<circle cx="114.2" cy="33.9" r=".51" fill="#0e0e0e"/>
<circle cx="114.2" cy="33.9" r=".51" fill="none" stroke="#0e0e0e" stroke-width=".21"/>
<path d="M83.7 72v5.1" fill="none" stroke="#0e0e0e" stroke-width=".25"/>
<circle cx="83.7" cy="77.1" r=".51" fill="#0e0e0e"/>
<circle cx="83.7" cy="77.1" r=".51" fill="none" stroke="#0e0e0e" stroke-width=".21"/>
<path d="M83.7 51.7v12.7" fill="none" stroke="#0e0e0e" stroke-width=".25"/>
<circle cx="83.7" cy="51.7" r=".51" fill="#0e0e0e"/>
<circle cx="83.7" cy="51.7" r=".51" fill="none" stroke="#0e0e0e" stroke-width=".21"/>
<path d="M116.7 77.1v7.6" fill="none" stroke="#0e0e0e" stroke-width=".25"/>
<circle cx="116.7" cy="77.1" r=".51" fill="#0e0e0e"/>
<circle cx="116.7" cy="77.1" r=".51" fill="none" stroke="#0e0e0e" stroke-width=".21"/>
<g fill="none" stroke="#0e0e0e" stroke-width=".25">
<path d="M210.7 28.8h-10.2v20.3M210.7 39h-2.5v2.5M223.4 28.8h7.6M223.4 39h7.6M200.5 72h5.1M200.5 74.5h5.1M200.5 94.9h2.6v5M200.5 92.3h2.6M215.8 92.3h2.5M215.8 99.9h2.5M253.9 120.3v7.6M253.9 140.6v2.5"/>
<path d="M279.3 140.6v2.5"/>
</g>
<circle cx="253.9" cy="125.3" r=".51" fill="#0e0e0e"/>
<circle cx="253.9" cy="125.4" r=".51" fill="none" stroke="#0e0e0e" stroke-width=".21"/>
<path d="M279.3 120.3v7.6" fill="none" stroke="#0e0e0e" stroke-width=".25"/>
<circle cx="279.3" cy="125.3" r=".51" fill="#0e0e0e"/>
<circle cx="279.3" cy="125.4" r=".51" fill="none" stroke="#0e0e0e" stroke-width=".21"/>
<path d="M274.3 125.3h5" fill="none" stroke="#0e0e0e" stroke-width=".25"/>
<circle cx="279.3" cy="125.3" r=".51" fill="#0e0e0e"/>
<circle cx="279.3" cy="125.4" r=".51" fill="none" stroke="#0e0e0e" stroke-width=".21"/>
<path d="M244.8 125.3h9.1" fill="none" stroke="#0e0e0e" stroke-width=".25"/>
<circle cx="253.9" cy="125.3" r=".51" fill="#0e0e0e"/>
<circle cx="253.9" cy="125.4" r=".51" fill="none" stroke="#0e0e0e" stroke-width=".21"/>
<path d="M253.9 97.4v7.6M279.3 97.4v7.6" fill="none" stroke="#0e0e0e" stroke-width=".25"/>
<path d="M252.6 94.9h2.6M253.9 94.9v2.5M278 94.9h2.6M279.3 94.9v2.5" fill="none" stroke="#262626" stroke-width=".25"/>
<g font-size="2.3">
<text x="38.1" y="11.8">1</text>
<text x="110.9" y="11.8">2</text>
<text x="184" y="11.8">3</text>
<text x="256.9" y="11.8">4</text>
<text x="212.7" y="28.3">2</text>
<text x="220.3" y="28.3">1</text>
<text x="4.1" y="33.4">A</text>
<text x="106.1" y="34.4" transform="rotate(-90 106.1 34.4)">2</text>
<text x="291.2" y="33.4">A</text>
<text x="212.7" y="38.5">4</text>
<text x="220.3" y="38.5">3</text>
<text x="106.1" y="46.9" transform="rotate(-90 106.1 46.9)">1</text>
<text x="65.4" y="51.2">3</text>
<text x="73" y="51.2">4</text>
<text x="85.9" y="51.2">1</text>
<text x="98.4" y="51.2">2</text>
<text x="153.1" y="53.7">46</text>
<text x="154.3" y="48.6">2</text>
<text x="154.4" y="51.2">3</text>
<text x="159.1" y="49.9">3V3</text>
<text x="159.1" y="52.5">EN</text>
<text x="187.3" y="49.9">GPIO0</text>
<text x="187.5" y="52.5">GPIO1</text>
<text x="197.5" y="48.6">5</text>
<text x="197.5" y="51.2">6</text>
<text x="197.5" y="53.7">7</text>
<text x="159.1" y="55">GND</text>
<text x="187.3" y="55">GPIO2</text>
<text x="187.4" y="57.5">GPIO3</text>
<text x="197.5" y="56.3">8</text>
<text x="197.5" y="58.8">9</text>
<text x="215.4" y="56.3">1</text>
<text x="228" y="56.3">2</text>
<text x="228.1" y="58.8">1</text>
<text x="240.7" y="58.8">2</text>
<text x="65.6" y="61.3">1</text>
<text x="73" y="61.3">2</text>
<text x="83.2" y="64.9" transform="rotate(-90 83.2 64.9)">2</text>
<text x="106.1" y="64.9" transform="rotate(-90 106.1 64.9)">2</text>
<text x="123.9" y="64.9" transform="rotate(-90 123.9 64.9)">2</text>
<text x="139.1" y="64.9" transform="rotate(-90 139.1 64.9)">2</text>
<text x="187.2" y="60.1">GPIO4</text>
<text x="187.3" y="65.2">GPIO6</text>
<text x="187.3" y="62.6">GPIO5</text>
<text x="197.5" y="61.3">10</text>
<text x="197.5" y="63.9">11</text>
<text x="243.4" y="61.4">1</text>
<text x="255.9" y="61.4">2</text>
<text x="187.3" y="67.7">GPIO7</text>
<text x="187.3" y="70.2">GPIO8</text>
<text x="197.5" y="66.4">12</text>
<text x="197.5" y="69">13</text>
<text x="197.5" y="71.5">14</text>
<text x="215.4" y="66.5">1</text>
<text x="228" y="66.5">2</text>
<text x="83.2" y="72.3" transform="rotate(-90 83.2 72.3)">1</text>
<text x="106.1" y="72.3" transform="rotate(-90 106.1 72.3)">1</text>
<text x="123.9" y="72.3" transform="rotate(-90 123.9 72.3)">1</text>
<text x="139.1" y="72.3" transform="rotate(-90 139.1 72.3)">1</text>
<text x="186.1" y="75.3">GPIO10</text>
<text x="186.3" y="77.9">GPIO11</text>
<text x="187.3" y="72.8">GPIO9</text>
<text x="197.5" y="74">15</text>
<text x="197.5" y="76.6">16</text>
<text x="4.2" y="81.7">B</text>
<text x="186.1" y="80.4">GPIO12</text>
<text x="186.2" y="82.9">GPIO13</text>
<text x="197.5" y="79.1">17</text>
<text x="197.5" y="81.7">18</text>
<text x="291.3" y="81.7">B</text>
<text x="186.1" y="85.5">GPIO14</text>
<text x="186.1" y="88">GPIO17</text>
<text x="197.5" y="84.2">19</text>
<text x="197.5" y="86.7">23</text>
<text x="197.5" y="89.3">24</text>
<text x="186.1" y="95.6">GPIO20</text>
<text x="186.1" y="93.1">GPIO19</text>
<text x="186.2" y="90.6">GPIO18</text>
<text x="197.5" y="91.8">25</text>
<text x="197.5" y="94.4">26</text>
<text x="202.7" y="91.9">1</text>
<text x="215.3" y="91.9">2</text>
<text x="186.2" y="100.7">GPIO33</text>
<text x="186.3" y="98.2">GPIO21</text>
<text x="197.5" y="96.9">27</text>
<text x="197.5" y="99.4">38</text>
<text x="197.5" y="102">39</text>
<text x="202.7" y="99.5">1</text>
<text x="215.3" y="99.5">2</text>
<text x="153.1" y="107.1">49</text>
<text x="186.1" y="103.3">GPIO34</text>
<text x="186.2" y="105.8">GPIO35</text>
<text x="197.5" y="104.5">40</text>
<text x="197.5" y="107.1">41</text>
<text x="153.1" y="109.6">50</text>
<text x="159.1" y="110.9">U0RXD</text>
<text x="159.1" y="108.3">U0TXD</text>
<text x="186.1" y="108.3">GPIO36</text>
<text x="186.1" y="110.9">GPIO37</text>
<text x="186.2" y="113.4">GPIO38</text>
<text x="197.5" y="109.6">42</text>
<text x="197.5" y="112.1">43</text>
<text x="253.4" y="108.1" transform="rotate(-90 253.4 108.1)">2</text>
<text x="278.8" y="108.1" transform="rotate(-90 278.8 108.1)">2</text>
<text x="186.1" y="118.5">GPIO46</text>
<text x="186.2" y="116">GPIO45</text>
<text x="197.5" y="114.7">51</text>
<text x="197.5" y="117.2">52</text>
<text x="253.4" y="118.1" transform="rotate(-90 253.4 118.1)">1</text>
<text x="278.8" y="118.1" transform="rotate(-90 278.8 118.1)">1</text>
<text x="35.1" y="124.8">1</text>
<text x="4.2" y="129.9">C</text>
<text x="34.9" y="129.9">4</text>
<text x="39.8" y="131.2">VIN</text>
<text x="39.8" y="126.1">Ground</text>
<text x="253.4" y="128.4" transform="rotate(-90 253.4 128.4)">2</text>
<text x="278.8" y="128.4" transform="rotate(-90 278.8 128.4)">2</text>
<text x="291.3" y="129.9">C</text>
<text x="19.7" y="136" transform="rotate(-90 19.7 136)">2</text>
<text x="29.9" y="136" transform="rotate(-90 29.9 136)">2</text>
<text x="34.9" y="132.5">2</text>
<text x="39.8" y="133.7">VOUT</text>
<text x="50.2" y="133.7">VOUT</text>
<text x="60.3" y="132.5">3</text>
<text x="65.4" y="136" transform="rotate(-90 65.4 136)">2</text>
<text x="75.6" y="136" transform="rotate(-90 75.6 136)">2</text>
<text x="197.5" y="137.5">57</text>
<text x="19.7" y="143.5" transform="rotate(-90 19.7 143.5)">1</text>
<text x="29.9" y="143.5" transform="rotate(-90 29.9 143.5)">1</text>
<text x="65.4" y="143.5" transform="rotate(-90 65.4 143.5)">1</text>
<text x="75.6" y="143.5" transform="rotate(-90 75.6 143.5)">1</text>
<text x="188.8" y="138.8">GND</text>
<text x="253.4" y="140.9" transform="rotate(-90 253.4 140.9)">1</text>
<text x="278.8" y="140.9" transform="rotate(-90 278.8 140.9)">1</text>
<text x="17.1" y="170.6">2</text>
<text x="22" y="171.8">ID</text>
<text x="38.4" y="171.8">D+</text>
<text x="45.1" y="170.6">7</text>
<text x="45.1" y="173.1">6</text>
<text x="4.1" y="178.2">D</text>
<text x="17.1" y="178.2">8</text>
<text x="17.2" y="175.6">3</text>
<text x="22" y="176.9">SH1</text>
<text x="22" y="179.5">SH4</text>
<text x="38.9" y="174.4">D-</text>
<text x="201.8" y="178.2">Title</text>
<text x="291.2" y="178.2">D</text>
<text x="17.1" y="183.3">4</text>
<text x="17.1" y="185.8">5</text>
<text x="22" y="184.5">SH2</text>
<text x="36.4" y="182">GND</text>
<text x="45.1" y="185.8">9</text>
<text x="45.1" y="180.7">1</text>
<text x="201.8" y="185.8">Size</text>
<text x="214.5" y="185.8">Number</text>
<text x="265.3" y="185.8">Revision</text>
<text x="22" y="187.1">SH3</text>
<text x="35.3" y="187.1">VBUS</text>
<text x="203.1" y="189.6">A4</text>
<text x="201.8" y="193.4">Date:</text>
<text x="201.8" y="196">File:</text>
<text x="213.2" y="196">C:\Users\..\diagrama esquematico.SchDoc Drawn By:</text>
<text x="213.2" y="193.4">10/09/2025</text>
<text x="252.6" y="193.4">Sheet</text>
<text x="259.5" y="193.4">of</text>
<text x="38.1" y="199.8">1</text>
<text x="110.9" y="199.8">2</text>
<text x="184" y="199.8">3</text>
<text x="256.9" y="199.8">4</text>
</g>
<g font-size="2.3" fill="#262626">
<text x="111.3" y="25.8">+3.3V</text>
<text x="205.7" y="48.6">GND</text>
<text x="144.7" y="61.3">GND</text>
<text x="208.2" y="72.8">BT A</text>
<text x="208.2" y="75.3">BT B</text>
<text x="269.2" y="81.7">GND</text>
<text x="114.3" y="91.8">GND</text>
<text x="220.9" y="93.1">D-</text>
<text x="251" y="94.4">+3.3V</text>
<text x="276.4" y="94.4">+3.3V</text>
<text x="220.9" y="100.7">D+</text>
<text x="19" y="124.8">+5</text>
<text x="73.2" y="124.8">+3.3V</text>
<text x="237.4" y="126.1">BT B</text>
<text x="266.6" y="126.1">BT A</text>
<text x="203.2" y="145.2">GND</text>
<text x="251.5" y="150.2">GND</text>
<text x="276.9" y="150.2">GND</text>
<text x="45.7" y="160.4">GND</text>
<text x="68.5" y="171.8">D+</text>
<text x="60.8" y="174.4">D-</text>
<text x="49.5" y="190.9">+5</text>
<text x="55.8" y="188.3">GND</text>
</g>
<g font-size="2.3" fill="#0e0e0e">
<text x="215.5" y="27.6">SW2</text>
<text x="107.6" y="40.8">R6 10k</text>
<text x="215.5" y="41.8">39-261 BLK</text>
<text x="157.4" y="46.1">U?</text>
<text x="65.7" y="50.4">SW1</text>
<text x="88.5" y="54.8">R5 0R</text>
<text x="218.1" y="59.9">R1 330R</text>
<text x="235.8" y="55.3">D?</text>
<text x="65.7" y="64.6">39-261 BLK</text>
<text x="230.8" y="62.4">R2 330R</text>
<text x="246" y="64.9">R3 330R</text>
<text x="251.1" y="60.4">D?</text>
<text x="258.7" y="65.4">D?</text>
<text x="86" y="71.3">C8</text>
<text x="108.8" y="71.3">C7</text>
<text x="126.6" y="71.3">C6</text>
<text x="141.9" y="71.3">C5</text>
<text x="218.1" y="70">R4 330R</text>
<text x="86.2" y="74">100nF</text>
<text x="109.1" y="74">100nF</text>
<text x="126.9" y="74">100nF</text>
<text x="142.1" y="74">22uF</text>
<text x="238.4" y="73.1">D?</text>
<text x="205.4" y="95.4">R6 0R</text>
<text x="205.4" y="103">R7 0R</text>
<text x="254.6" y="113.7">SW2</text>
<text x="280" y="111.1">SW1</text>
<text x="38" y="122.3">U3</text>
<text x="38" y="137.5">AMS1117-3.3</text>
<text x="254.9" y="134.8">R8 10k</text>
<text x="280.3" y="134.8">R9 10k</text>
<text x="22.5" y="142.4">C1</text>
<text x="32.6" y="142.4">C2</text>
<text x="68.2" y="142.4">C3</text>
<text x="78.4" y="142.4">C4</text>
<text x="157.4" y="142.6">ESP32-S3R8</text>
<text x="22.7" y="145.2">10uF</text>
<text x="32.9" y="145.2">100nF</text>
<text x="68.5" y="145.2">10uF</text>
<text x="78.6" y="145.2">100nF</text>
<text x="20.2" y="168">USB1</text>
<text x="67.7" y="174.4">diagrama esquematico[3B]</text>
<text x="20.2" y="190.9">MicroQTJ</text>
</g>
<g font-size="1.4" fill="#b4b4b4">
<text x="259.6" y="112.9">(SW?)</text>
<text x="284.9" y="110.3">(SW?)</text>
</g>
</svg>
